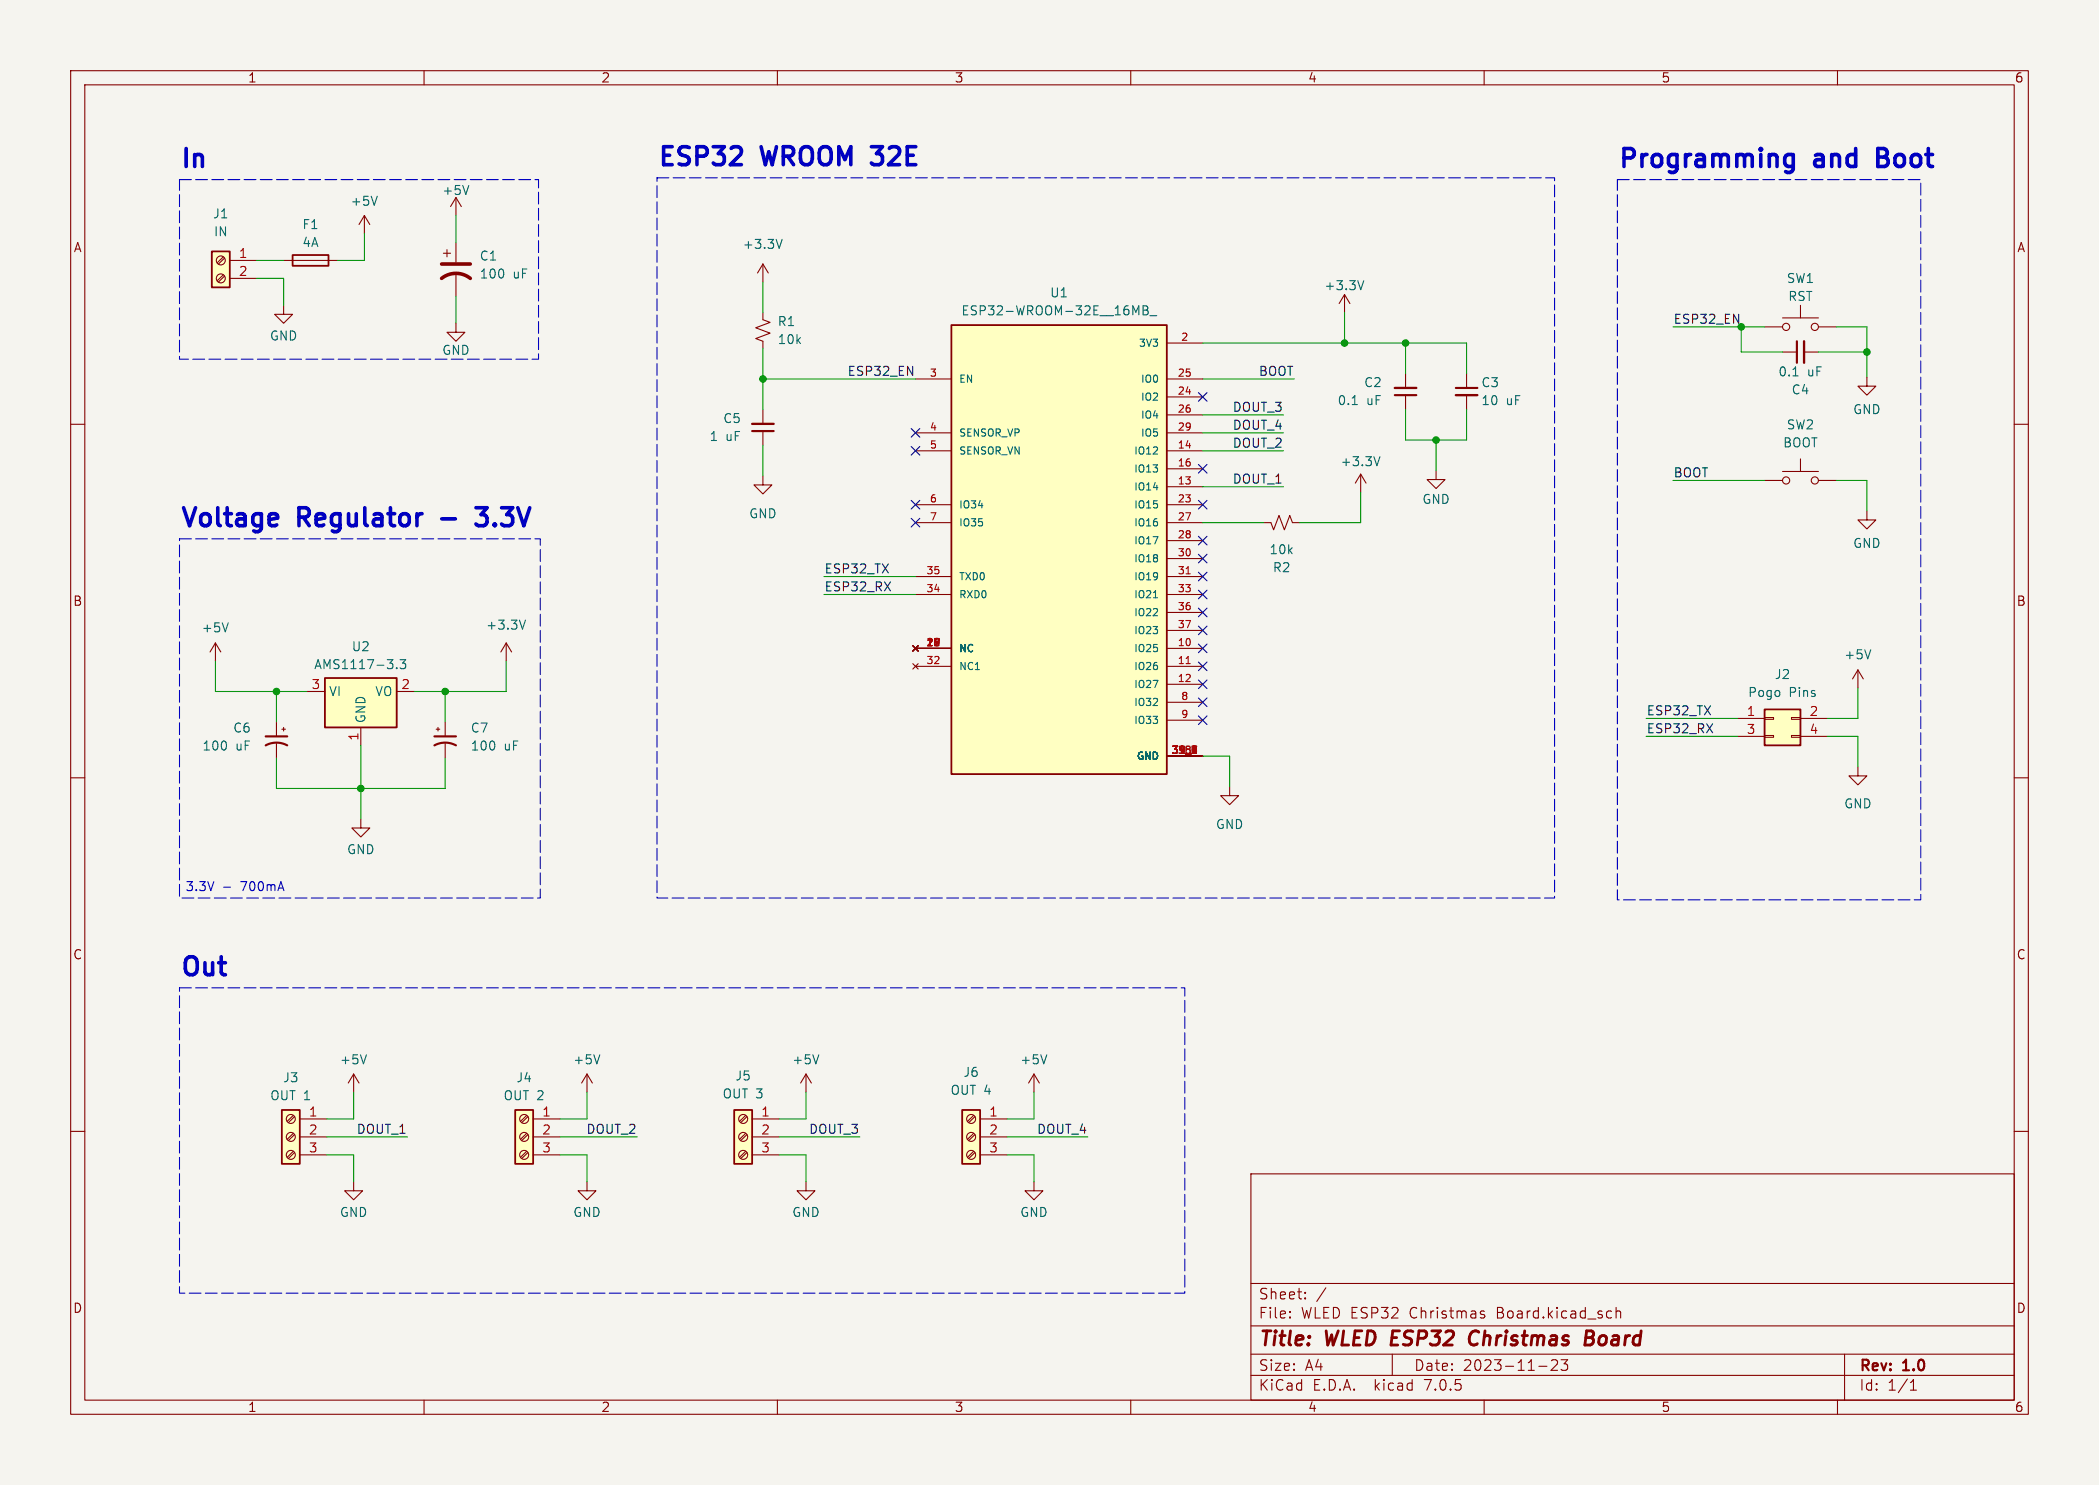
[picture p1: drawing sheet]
<svg xmlns="http://www.w3.org/2000/svg" width="297mm" height="210mm" viewBox="0 0 297 210" stroke-linecap="round" stroke-linejoin="round" font-family="sans-serif">
<path d="M0 0h297v210h-297z" fill="#f5f4ef" stroke="#f5f4ef" stroke-width=".14"/>
<g fill="none" stroke="#840000" stroke-width=".15">
<path d="M10 10h277v190h-277zM12 12h273v186h-273zM60 10v2M110 10v2M160 10v2M210 10v2M260 10v2M31.6 38.9l-.9 .8M31.6 36.3l-.9 .9M31.8 39l-.9 .9M31.8 36.5l-.9 .8M32.5 36.8h3.8"/>
<path d="M32.5 39.4h3.8M40.1 36.8h7.7M51.6 30.5l-.8 1.3M51.6 30.5v2.5M51.6 30.5l.7 1.3M62.7 35.8h1.1M63.2 35.3v1M64.5 27.9l-.7 1.3M64.5 27.9v2.6M64.5 34.3v2.8M64.5 38.6v3.3M64.5 27.9l.8 1.3"/>
<path d="M107.9 37.3v2.6M107.9 37.3l-.7 1.3M107.9 37.3l.8 1.3M10 60h2M40.1 43.2v1.3h1.3l-1.3 1.2-1.2-1.2h1.2M64.5 45.7v1.3h1.3l-1.3 1.3-1.3-1.3h1.3M107.9 44.2v1l1.1 .4-2.1 .8 2.1 .7-2.1 .8 1 .4v1M107.9 57.9v2M129.5 53.6h5.1M165.1 48.5h5.1M165.1 56.1h5.1M165.1 53.6h5.1"/>
<path d="M165.1 58.7h5.1M190.2 41.7l-.7 1.2M190.2 41.7v2.5M190.2 41.7l.8 1.2M198.9 52.8v2.1M198.9 55.9v2M207.5 52.8v2.1M207.5 55.9v2M249.7 46.2h2.5M252.2 49.8h2.1M252.2 45h5.1M254.8 43.2v1.8"/>
<path d="M255.3 49.8h2M257.3 46.2h2.5M264.2 53.3v1.3h1.2l-1.2 1.3-1.3-1.3h1.3M285 60h2M107.9 67.3v1.3h1.3l-1.3 1.3-1.2-1.3h1.2M107.9 61v2M129.5 63.8h5.1M129.5 71.4h5.1M129.5 73.9h5.1M129.5 61.2h5.1M165.1 68.8h5.1M165.1 63.8h5.1"/>
<path d="M165.1 66.3h5.1M165.1 71.4h5.1M165.1 73.9h5.1M165.1 76.5h5.1M165.1 61.2h5.1M165.1 79h5.1M178.8 73.9h1l.4 1 .8-2 .7 2 .8-2 .4 1h1M192.5 67.1l-.7 1.2M192.5 67.1v2.5M192.5 67.1l.8 1.2M203.2 66.5v1.3h1.3l-1.3 1.3-1.3-1.3h1.3M249.7 67.9h2.5"/>
<path d="M252.2 66.7h5.1M254.8 64.9v1.8M257.3 67.9h2.5M264.2 72.3v1.2h1.2l-1.2 1.3-1.3-1.3h1.3M30.5 90.9l-.8 1.3M30.5 90.9v2.6M30.5 90.9l.7 1.3M43.4 97.8h2.6M56.1 97.8h2.6M71.6 90.9l-.7 1.3M71.6 90.9v2.6M71.6 90.9l.8 1.3"/>
<path d="M129.2 91.3l.7 .8M129.2 93.9l.7 .7M129.5 91.7h5.1M129.5 94.2h5.1M129.5 81.5h5.1M129.5 84.1h5.1M129.9 91.3l-.7 .8M129.9 93.9l-.7 .7M165.1 91.7h5.1M165.1 94.2h5.1M165.1 96.8h5.1M165.1 81.5h5.1"/>
<path d="M165.1 84.1h5.1M165.1 86.6h5.1M165.1 89.2h5.1M165.1 99.3h5.1M262.9 94.7l-.8 1.3M262.9 94.7v2.6M262.9 94.7l.8 1.3M10 110h2M39.1 102.1v2M39.1 105.2v2M39.9 103.1h.5M40.1 102.9v.5"/>
<path d="M51.1 115.8v1.3h1.2l-1.2 1.3-1.3-1.3h1.3M51.1 102.9v2.5M61.7 103.1h.5M62 102.9v.5M63 102.1v2M63 105.2v2M165.1 106.9h5.1M165.1 101.9h5.1M174 111.3v1.2h1.3l-1.3 1.3-1.3-1.3h1.3M245.9 101.6h3.8M245.9 104.1h3.8M249.7 104h1.3v.3h-1.3z"/>
<path d="M249.7 101.5h1.3v.2h-1.3zM253.5 104h1.3v.3h-1.3zM253.5 101.5h1.3v.2h-1.3zM254.8 101.6h3.8M254.8 104.1h3.8M262.9 108.5v1.2h-1.3l1.3 1.3 1.3-1.3h-1.3M285 110h2M10 160h2M41.5 157.7l-.9 .9M41.7 157.9l-.9 .9M42.4 158.2h3.8M50 151.9l-.7 1.3"/>
<path d="M50 151.9v2.5M50 151.9l.8 1.3M74.5 157.7l-.8 .9M74.7 157.9l-.9 .9M75.4 158.2h3.8M83.1 151.9l-.8 1.3M83.1 151.9v2.5M83.1 151.9l.7 1.3M105.5 157.7l-.9 .9M105.7 157.9l-.9 .9M106.4 158.2h3.8M114 151.9l-.7 1.3"/>
<path d="M114 151.9v2.5M114 151.9l.8 1.3M137.8 157.7l-.9 .9M137.9 157.9l-.8 .9M138.7 158.2h3.8M146.3 151.9l-.8 1.3M146.3 151.9v2.5M146.3 151.9l.8 1.3M285 160h2M41.5 162.8l-.9 .9M41.5 160.3l-.9 .8M41.7 163l-.9 .8"/>
<path d="M41.7 160.5l-.9 .8M42.4 160.8h3.8M42.4 163.3h3.8M50 167.1v1.3h1.3l-1.3 1.3-1.2-1.3h1.2M74.5 162.8l-.8 .9M74.5 160.3l-.8 .8M74.7 163l-.9 .8M74.7 160.5l-.9 .8M75.4 160.8h3.8M75.4 163.3h3.8M83.1 167.1v1.3h1.2l-1.2 1.3-1.3-1.3h1.3M105.5 162.8l-.9 .9"/>
<path d="M105.5 160.3l-.9 .8M105.7 163l-.9 .8M105.7 160.5l-.9 .8M106.4 160.8h3.8M106.4 163.3h3.8M114 167.1v1.3h1.3l-1.3 1.3-1.2-1.3h1.2M137.8 162.8l-.9 .9M137.8 160.3l-.9 .8M137.9 163l-.8 .8M137.9 160.5l-.8 .8M138.7 160.8h3.8M138.7 163.3h3.8"/>
<path d="M146.3 167.1v1.3h1.3l-1.3 1.3-1.3-1.3h1.3M177 166h108v32h-108zM60 198v2M110 198v2M160 198v2M177 194.5h108M177 191.5h108M177 187.5h108M177 181.5h108M182.5 186.3h.1l-.1 .1M182.5 186.3v.1M182.5 185.5v.1"/>
<path d="M182.5 185.5h.1l-.1 .1M184.7 183.6v.1M184.7 183.6h-.1l.1 .1M184.7 182.8v.1M184.7 182.8h-.1l.1 .1M187.6 182.1l-1.3 2M197 191.5v3M210 198v2M210 185.5l-.3-.1-.2 .2v.2l.5 .2 .1 .1-.1 .2-.1 .1-.4-.1M217.7 193.2h1.2M219.5 192.4l.2-.1 .5 .1a.41 .41 0 0 1 .1 .5l-.8 .9h.9M220.9 192.3h.9l-.5 .6a.41 .41 0 0 1 .5 .3v.3l-.1 .2-.6 .1-.2-.1"/>
<path d="M227.6 185.4l.4 .1M228 186.3l-.4 .1M228.7 185.5a.37 .37 0 0 1 .6 .1v.8M228.7 184.9v1.5M260 198v2M261 191.5v6.5M270.3 196.6h.9M270.3 195.5l.4-.4v1.5"/>
<circle cx="31.2" cy="36.8" r=".63"/>
<circle cx="31.2" cy="39.4" r=".63"/>
<circle cx="252.7" cy="46.2" r=".51"/>
<circle cx="256.8" cy="46.2" r=".51"/>
<circle cx="252.7" cy="67.9" r=".51"/>
<circle cx="256.8" cy="67.9" r=".51"/>
<circle cx="41.1" cy="158.2" r=".63"/>
<circle cx="74.2" cy="158.2" r=".63"/>
<circle cx="105.2" cy="158.2" r=".63"/>
<circle cx="137.4" cy="158.2" r=".63"/>
<circle cx="41.1" cy="163.3" r=".63"/>
<circle cx="41.1" cy="160.8" r=".63"/>
<circle cx="74.2" cy="163.3" r=".63"/>
<circle cx="74.2" cy="160.8" r=".63"/>
<circle cx="105.2" cy="160.8" r=".63"/>
<circle cx="105.2" cy="163.3" r=".63"/>
<circle cx="137.4" cy="163.3" r=".63"/>
<circle cx="137.4" cy="160.8" r=".63"/>
</g>
<path d="M208.4 188.3a1.28 1.28 0 0 0-.2 1.8l.2 .1M224.4 189.2h.7M225.1 189.2l.2 .1M225.2 188.2h-.7l-.2 2h.7l.2-.1M225.3 189.1l-.2 .1" fill="none" stroke="#840000" stroke-width=".4"/>
<g fill="none" stroke="#006464" stroke-width=".15">
<path d="M53.4 27.8l-.4 1.2M66.3 26.2l-.4 1.3M110.7 33.9l-.5 1.2M193 39.7l-.5 1.3M161.7 43.3h.5l.1 .1 .1 .2-.2 .3a.34 .34 0 0 1 .3 .3 .34 .34 0 0 1-.3 .3h-.5zM161.7 43.9h.5M162.7 44.6h1M191.3 57.2h.8M253.7 53.2h.7M195.3 64.6l-.5 1.3M32.3 88.1l-.4 1.3M56.1 94.4v.2"/>
<path d="M56.6 93.3h.8l-.4 .5 .3 .1v.5l-.1 .2h-.4l-.2-.2M74.3 87.7l-.4 1.3M163.2 84.5h.6M264.7 91.9l-.4 1.3M51.9 149.2l-.5 1.2M84.9 149.2l-.5 1.2M115.9 149.2l-.5 1.2M148.1 149.2l-.4 1.2"/>
</g>
<g fill="#ffffc2" stroke="#ffffc2" stroke-width=".14">
<path d="M136.1 157h2.6v7.6h-2.6z"/>
<path d="M72.9 157h2.5v7.6h-2.5z"/>
<path d="M39.9 157h2.5v7.6h-2.5z"/>
<path d="M103.9 157h2.5v7.6h-2.5z"/>
<path d="M134.6 46h30.5v63.5h-30.5z"/>
<path d="M249.7 100.3h5.1v5.1h-5.1z"/>
<path d="M30 35.6h2.5v5h-2.5z"/>
<path d="M46 95.9h10.1v7h-10.1z"/>
</g>
<path d="M30 35.6h2.5v5h-2.5zM41.4 36.1h5.1v1.5h-5.1zM134.6 46h30.5v63.5h-30.5zM46 95.9h10.1v7h-10.1zM249.7 100.3h5.1v5.1h-5.1zM39.9 157h2.5v7.6h-2.5zM72.9 157h2.5v7.6h-2.5zM103.9 157h2.5v7.6h-2.5zM136.1 157h2.6v7.6h-2.6z" fill="none" stroke="#840000" stroke-width=".25"/>
<path d="M167.8 93.8h.6M167.8 81.1h.6M168.7 105.5h.6l-.4 1M168.7 106.2h.6" fill="none" stroke="#a90000" stroke-width=".15"/>
<path d="M106.4 59.9h3.1M197.4 54.9h3M206 55.9h3M255.3 48.3v3" fill="none" stroke="#840000" stroke-width=".33"/>
<path d="M197.4 55.9h3M206 54.9h3M254.3 48.3v3M106.4 61h3.1M37.6 105.4a3.2 3.2 0 0 1 3 0M37.6 104.1h3M61.5 105.4a3.2 3.2 0 0 1 3 0M61.5 104.1h3" fill="none" stroke="#840000" stroke-width=".3"/>
<path d="M62.5 39.4a3.3 3.3 0 0 1 4 0M62.5 37.3h4" fill="none" stroke="#840000" stroke-width=".51"/>
<path d="M252.8 23.4l.2 .1h.5l.2-.1M252.8 22l.2-.2h.5l.2 .2M253.7 21.8v2.1a.69 .69 0 0 1-1 .4M67.3 71.8h1.6M67.3 74.1l.4 .2h.7" fill="none" stroke="#0000c2" stroke-width=".51"/>
<path d="M31.6 125.5h1" fill="none" stroke="#0000c2" stroke-width=".15"/>
<path d="M25.4 25.4h50.8v25.4h-50.8v-25.4M93 25.1h127v101.9h-127v-101.9M228.9 25.4h42.9v101.9h-42.9v-101.9M25.4 76.2h51.1v50.8h-51.1v-50.8M25.4 139.7h142.2v43.2h-142.2v-43.2" fill="none" stroke="#0000c2" stroke-width=".15" stroke-dasharray="1.7 .6"/>
<g fill="none" stroke="#009600" stroke-width=".15">
<path d="M36.3 39.4h3.8v3.8M36.3 36.8h3.8M51.6 33v3.8h-3.8M64.5 30.5v3.8M107.9 39.9v4.3M64.5 41.9v3.8M107.9 49.3v8.6M107.9 53.6h21.6M170.2 48.5h37.3v4.3M170.2 53.6h12.9M170.2 58.7h11.4M190.2 44.2v4.3"/>
<path d="M198.9 57.9v4.3h8.6v-4.3M198.9 48.5v4.3M236.7 46.2h13M246.4 46.2v3.6h5.8M257.3 49.8h6.9M259.8 46.2h4.4v7.1M107.9 63v4.3M170.2 73.9h8.6M170.2 68.8h11.4M170.2 63.8h11.4M170.2 61.2h11.4M192.5 69.6v4.3h-8.6"/>
<path d="M203.2 62.2v4.3M236.7 67.9h13M259.8 67.9h4.4v4.4M30.5 93.5v4.3h12.9M39.1 97.8v4.3M63 97.8v4.3M71.6 93.5v4.3h-12.9M116.6 81.5h12.9M116.6 84.1h12.9M262.9 97.3v4.3h-4.3M39.1 107.2v4.3h23.9v-4.3M51.1 105.4v10.4"/>
<path d="M170.2 106.9h3.8v4.4M232.9 104.1h13M232.9 101.6h13M258.6 104.1h4.3v4.4M50 154.4v3.8h-3.8M83.1 154.4v3.8h-3.9M114 154.4v3.8h-3.8M146.3 154.4v3.8h-3.8M46.2 160.8h11.5M46.2 163.3h3.8v3.8M79.2 160.8h11M79.2 163.3h3.9v3.8"/>
<path d="M110.2 160.8h11.5M110.2 163.3h3.8v3.8M142.5 160.8h11.4M142.5 163.3h3.8v3.8"/>
</g>
<g fill="none" stroke="#000084" stroke-width=".15">
<path d="M169.6 55.5l1.2 1.2M170.8 55.5l-1.2 1.2M128.9 63.1l1.2 1.3M128.9 70.8l1.2 1.2M128.9 60.6l1.2 1.2M128.9 73.3l1.2 1.2M130.1 63.1l-1.2 1.3M130.1 70.8l-1.2 1.2M130.1 60.6l-1.2 1.2M130.1 73.3l-1.2 1.2M169.6 65.7l1.2 1.2M169.6 70.8l1.2 1.2"/>
<path d="M169.6 78.4l1.2 1.2M169.6 75.8l1.2 1.3M170.8 65.7l-1.2 1.2M170.8 70.8l-1.2 1.2M170.8 78.4l-1.2 1.2M170.8 75.8l-1.2 1.3M169.6 86l1.2 1.2M169.6 83.5l1.2 1.2M169.6 91.1l1.2 1.2M169.6 96.2l1.2 1.2M169.6 88.5l1.2 1.3M169.6 93.6l1.2 1.2"/>
<path d="M169.6 98.7l1.2 1.2M169.6 80.9l1.2 1.2M170.8 86l-1.2 1.2M170.8 83.5l-1.2 1.2M170.8 91.1l-1.2 1.2M170.8 96.2l-1.2 1.2M170.8 88.5l-1.2 1.3M170.8 93.6l-1.2 1.2M170.8 98.7l-1.2 1.2M170.8 80.9l-1.2 1.2M169.6 101.2l1.2 1.3M170.8 101.2l-1.2 1.3"/>
</g>
<g fill="#009600" stroke="#009600" stroke-width=".15">
<circle cx="63" cy="97.8" r=".46"/>
<circle cx="39.1" cy="97.8" r=".46"/>
<circle cx="51.1" cy="111.5" r=".46"/>
<circle cx="246.4" cy="46.2" r=".46"/>
<circle cx="264.2" cy="49.8" r=".46"/>
<circle cx="107.9" cy="53.6" r=".46"/>
<circle cx="198.9" cy="48.5" r=".46"/>
<circle cx="203.2" cy="62.2" r=".46"/>
<circle cx="190.2" cy="48.5" r=".46"/>
</g>
<g font-size="3.5" fill="#0000c2">
<text x="25.4" y="23.9">In</text>
<text x="93" y="23.6">ESP32</text>
<text x="107.8" y="23.6">WROOM 32E</text>
<text x="228.9" y="23.9">Programming</text>
<text x="256.7" y="23.9">and</text>
<text x="266.3" y="23.9">Boot</text>
<text x="25.4" y="74.7">Voltage</text>
<text x="42.1" y="74.7">Regulator</text>
<text x="63.1" y="74.7">-</text>
<text x="68.9" y="74.7">3.3V</text>
<text x="25.4" y="138.2">Out</text>
</g>
<g font-size="2.8" fill="#840000">
<text x="178" y="190.8">Title:</text>
<text x="187.5" y="190.8">WLED ESP32</text>
<text x="208.9" y="190.8">Christmas</text>
<text x="225.9" y="190.8">Board</text>
</g>
<g font-size="2.1" fill="#840000">
<text x="178" y="183.9">Sheet:</text>
<text x="178" y="186.6">File:</text>
<text x="184" y="186.6">WLED ESP32</text>
<text x="199.4" y="186.6">Christmas</text>
<text x="211.8" y="186.6">Board.kicad_sch</text>
<text x="178" y="196.8">KiCad</text>
<text x="178" y="194">Size:</text>
<text x="184.6" y="194">A4</text>
<text x="185.7" y="196.8">E.D.A.</text>
<text x="194.4" y="196.8">kicad</text>
<text x="200" y="194">Date:</text>
<text x="201.5" y="196.8">7.0.5</text>
<text x="206.9" y="194">2023-11-23</text>
<text x="263" y="194.2">Rev:</text>
<text x="263" y="196.8">Id:</text>
<text x="267" y="196.8">1/1</text>
<text x="269.2" y="194.2">1.0</text>
</g>
<g font-size="1.8" fill="#840000">
<text x="35" y="11.8">1</text>
<text x="85" y="11.8">2</text>
<text x="135" y="11.8">3</text>
<text x="185" y="11.8">4</text>
<text x="235" y="11.8">5</text>
<text x="285" y="11.8">6</text>
<text x="10.4" y="35.8">A</text>
<text x="285.4" y="35.8">A</text>
<text x="10.3" y="85.8">B</text>
<text x="285.3" y="85.8">B</text>
<text x="10.3" y="135.8">C</text>
<text x="285.3" y="135.8">C</text>
<text x="10.3" y="185.8">D</text>
<text x="285.3" y="185.8">D</text>
<text x="35" y="199.8">1</text>
<text x="85" y="199.8">2</text>
<text x="135" y="199.8">3</text>
<text x="185" y="199.8">4</text>
<text x="235" y="199.8">5</text>
<text x="285" y="199.8">6</text>
</g>
<g font-size="1.8" fill="#006464">
<text x="49.6" y="29.3">+5V</text>
<text x="62.5" y="27.7">+5V</text>
<text x="30.1" y="31.1">J1</text>
<text x="30.2" y="33.6">IN</text>
<text x="42.7" y="32.6">F1</text>
<text x="42.7" y="35.1">4A</text>
<text x="105" y="35.4">+3.3V</text>
<text x="67.8" y="37">C1</text>
<text x="67.8" y="39.6">100</text>
<text x="72.5" y="39.6">uF</text>
<text x="187.3" y="41.2">+3.3V</text>
<text x="252.8" y="40.2">SW1</text>
<text x="110" y="46.3">R1</text>
<text x="136" y="44.8">ESP32-WROOM-32E__16MB_</text>
<text x="148.5" y="42.2">U1</text>
<text x="253" y="42.7">RST</text>
<text x="38.1" y="48.3">GND</text>
<text x="62.5" y="50.4">GND</text>
<text x="110" y="48.8">10k</text>
<text x="251.6" y="53.4">0.1</text>
<text x="255.7" y="53.4">uF</text>
<text x="189.2" y="57.5">0.1</text>
<text x="193" y="54.9">C2</text>
<text x="193.3" y="57.5">uF</text>
<text x="209.6" y="54.9">C3</text>
<text x="209.6" y="57.5">10</text>
<text x="213.1" y="57.5">uF</text>
<text x="253.5" y="55.9">C4</text>
<text x="262.2" y="58.7">GND</text>
<text x="100.4" y="62.5">1</text>
<text x="102.3" y="60">C5</text>
<text x="102.7" y="62.5">uF</text>
<text x="252.2" y="63.4">BOOT</text>
<text x="252.8" y="60.9">SW2</text>
<text x="189.6" y="66.1">+3.3V</text>
<text x="201.2" y="71.4">GND</text>
<text x="106" y="73.5">GND</text>
<text x="262.2" y="77.7">GND</text>
<text x="179.6" y="78.5">10k</text>
<text x="180.1" y="81.1">R2</text>
<text x="28.5" y="89.6">+5V</text>
<text x="68.7" y="89.2">+3.3V</text>
<text x="44.4" y="94.8">AMS1117-3.3</text>
<text x="49.7" y="92.3">U2</text>
<text x="260.9" y="93.4">+5V</text>
<text x="46.5" y="98.6">VI</text>
<text x="53.1" y="98.6">VO</text>
<text x="247.3" y="98.7">Pogo</text>
<text x="251.1" y="96.2">J2</text>
<text x="253.1" y="98.7">Pins</text>
<text x="28.6" y="106.3">100</text>
<text x="32.9" y="103.8">C6</text>
<text x="33.3" y="106.3">uF</text>
<text x="51.9" y="102.4" transform="rotate(-90 51.9 102.4)">GND</text>
<text x="66.6" y="103.8">C7</text>
<text x="66.6" y="106.3">100</text>
<text x="71.3" y="106.3">uF</text>
<text x="172" y="117.4">GND</text>
<text x="260.9" y="114.5">GND</text>
<text x="49.1" y="121">GND</text>
<text x="38.2" y="155.8">OUT 1</text>
<text x="40" y="153.2">J3</text>
<text x="48" y="150.7">+5V</text>
<text x="71.2" y="155.8">OUT 2</text>
<text x="73" y="153.2">J4</text>
<text x="81.1" y="150.7">+5V</text>
<text x="102.2" y="155.5">OUT 3</text>
<text x="104" y="153">J5</text>
<text x="112" y="150.7">+5V</text>
<text x="134.4" y="155">OUT 4</text>
<text x="136.3" y="152.5">J6</text>
<text x="144.3" y="150.7">+5V</text>
<text x="48" y="172.3">GND</text>
<text x="81.1" y="172.3">GND</text>
<text x="112" y="172.3">GND</text>
<text x="144.3" y="172.3">GND</text>
</g>
<g font-size="1.8" fill="#a90000">
<text x="33.7" y="36.6">1</text>
<text x="33.7" y="39.1">2</text>
<text x="44" y="97.5">3</text>
<text x="56.7" y="97.5">2</text>
<text x="247.1" y="101.3">1</text>
<text x="256" y="101.3">2</text>
<text x="50.8" y="104.8" transform="rotate(-90 50.8 104.8)">1</text>
<text x="247.1" y="103.9">3</text>
<text x="256" y="103.9">4</text>
<text x="43.7" y="158">1</text>
<text x="43.7" y="160.5">2</text>
<text x="76.7" y="158">1</text>
<text x="76.7" y="160.5">2</text>
<text x="107.7" y="158">1</text>
<text x="107.7" y="160.5">2</text>
<text x="139.9" y="158">1</text>
<text x="139.9" y="160.5">2</text>
<text x="43.7" y="163.1">3</text>
<text x="76.7" y="163.1">3</text>
<text x="107.7" y="163.1">3</text>
<text x="139.9" y="163.1">3</text>
</g>
<g font-size="1.8" fill="#0f0f0f">
<text x="236.7" y="45.9">ESP32_EN</text>
<text x="119.9" y="53.2">ESP32_EN</text>
<text x="178.1" y="53.2">BOOT</text>
<text x="174.4" y="58.3">DOUT_3</text>
<text x="174.4" y="60.9">DOUT_4</text>
<text x="174.4" y="63.4">DOUT_2</text>
<text x="174.4" y="68.5">DOUT_1</text>
<text x="236.7" y="67.6">BOOT</text>
<text x="116.6" y="83.7">ESP32_RX</text>
<text x="116.6" y="81.2">ESP32_TX</text>
<text x="232.9" y="101.3">ESP32_TX</text>
<text x="232.9" y="103.8">ESP32_RX</text>
<text x="50.5" y="160.4">DOUT_1</text>
<text x="83" y="160.4">DOUT_2</text>
<text x="114.5" y="160.4">DOUT_3</text>
<text x="146.7" y="160.4">DOUT_4</text>
</g>
<g font-size="1.8" fill="#0000c2">
<text x="26.2" y="126.1">3.3V</text>
<text x="34" y="126.1">700mA</text>
</g>
<g font-size="1.4" fill="#a90000">
<text x="131.5" y="53.3">3</text>
<text x="166.6" y="53.3">25</text>
<text x="167.1" y="48.3">2</text>
<text x="166.6" y="55.9">24</text>
<text x="166.6" y="58.4">26</text>
<text x="131.5" y="61">4</text>
<text x="131.5" y="63.5">5</text>
<text x="166.6" y="63.5">14</text>
<text x="166.6" y="61">29</text>
<text x="131.5" y="71.1">6</text>
<text x="166.6" y="68.6">13</text>
<text x="166.6" y="66">16</text>
<text x="166.6" y="71.1">23</text>
<text x="131.5" y="73.7">7</text>
<text x="166.6" y="73.7">27</text>
<text x="166.6" y="76.2">28</text>
<text x="131" y="83.8">34</text>
<text x="131" y="81.3">35</text>
<text x="166.6" y="78.7">30</text>
<text x="166.6" y="81.3">31</text>
<text x="166.6" y="83.8">33</text>
<text x="166.6" y="86.4">36</text>
<text x="166.6" y="88.9">37</text>
<text x="131" y="91.4">17</text>
<text x="131" y="94">32</text>
<text x="131.8" y="91.4">1</text>
<text x="131.8" y="91.4">2</text>
<text x="166.6" y="91.4">10</text>
<text x="166.6" y="94">11</text>
<text x="166.6" y="96.5">12</text>
<text x="167.1" y="99.1">8</text>
<text x="167.1" y="101.6">9</text>
<text x="165.7" y="106.7">39_1</text>
<text x="166.6" y="106.7">152</text>
<text x="167.1" y="106.7">14</text>
<text x="168.1" y="106.7">7</text>
</g>
<g font-size="1.4" fill="#006464">
<text x="161.1" y="49.2">3V3</text>
<text x="135.6" y="54.3">EN</text>
<text x="161.4" y="56.8">IO2</text>
<text x="161.4" y="54.3">IO0</text>
<text x="161.4" y="59.4">IO4</text>
<text x="135.6" y="61.9">SENSOR_VP</text>
<text x="135.6" y="64.5">SENSOR_VN</text>
<text x="160.4" y="64.5">IO12</text>
<text x="161.4" y="61.9">IO5</text>
<text x="160.4" y="69.5">IO14</text>
<text x="160.4" y="67">IO13</text>
<text x="135.6" y="72.1">IO34</text>
<text x="135.6" y="74.6">IO35</text>
<text x="160.4" y="72.1">IO15</text>
<text x="160.4" y="74.6">IO16</text>
<text x="160.4" y="77.2">IO17</text>
<text x="135.6" y="82.2">TXD0</text>
<text x="160.4" y="79.7">IO18</text>
<text x="160.4" y="82.2">IO19</text>
<text x="135.6" y="84.8">RXD0</text>
<text x="160.4" y="84.8">IO21</text>
<text x="160.4" y="87.3">IO22</text>
<text x="160.4" y="89.9">IO23</text>
<text x="135.6" y="92.4">NC</text>
<text x="135.6" y="94.9">NC1</text>
<text x="160.4" y="92.4">IO25</text>
<text x="160.4" y="94.9">IO26</text>
<text x="160.4" y="97.5">IO27</text>
<text x="160.4" y="100">IO32</text>
<text x="160.4" y="102.6">IO33</text>
<text x="160.8" y="107.6">GND</text>
</g>
</svg>
